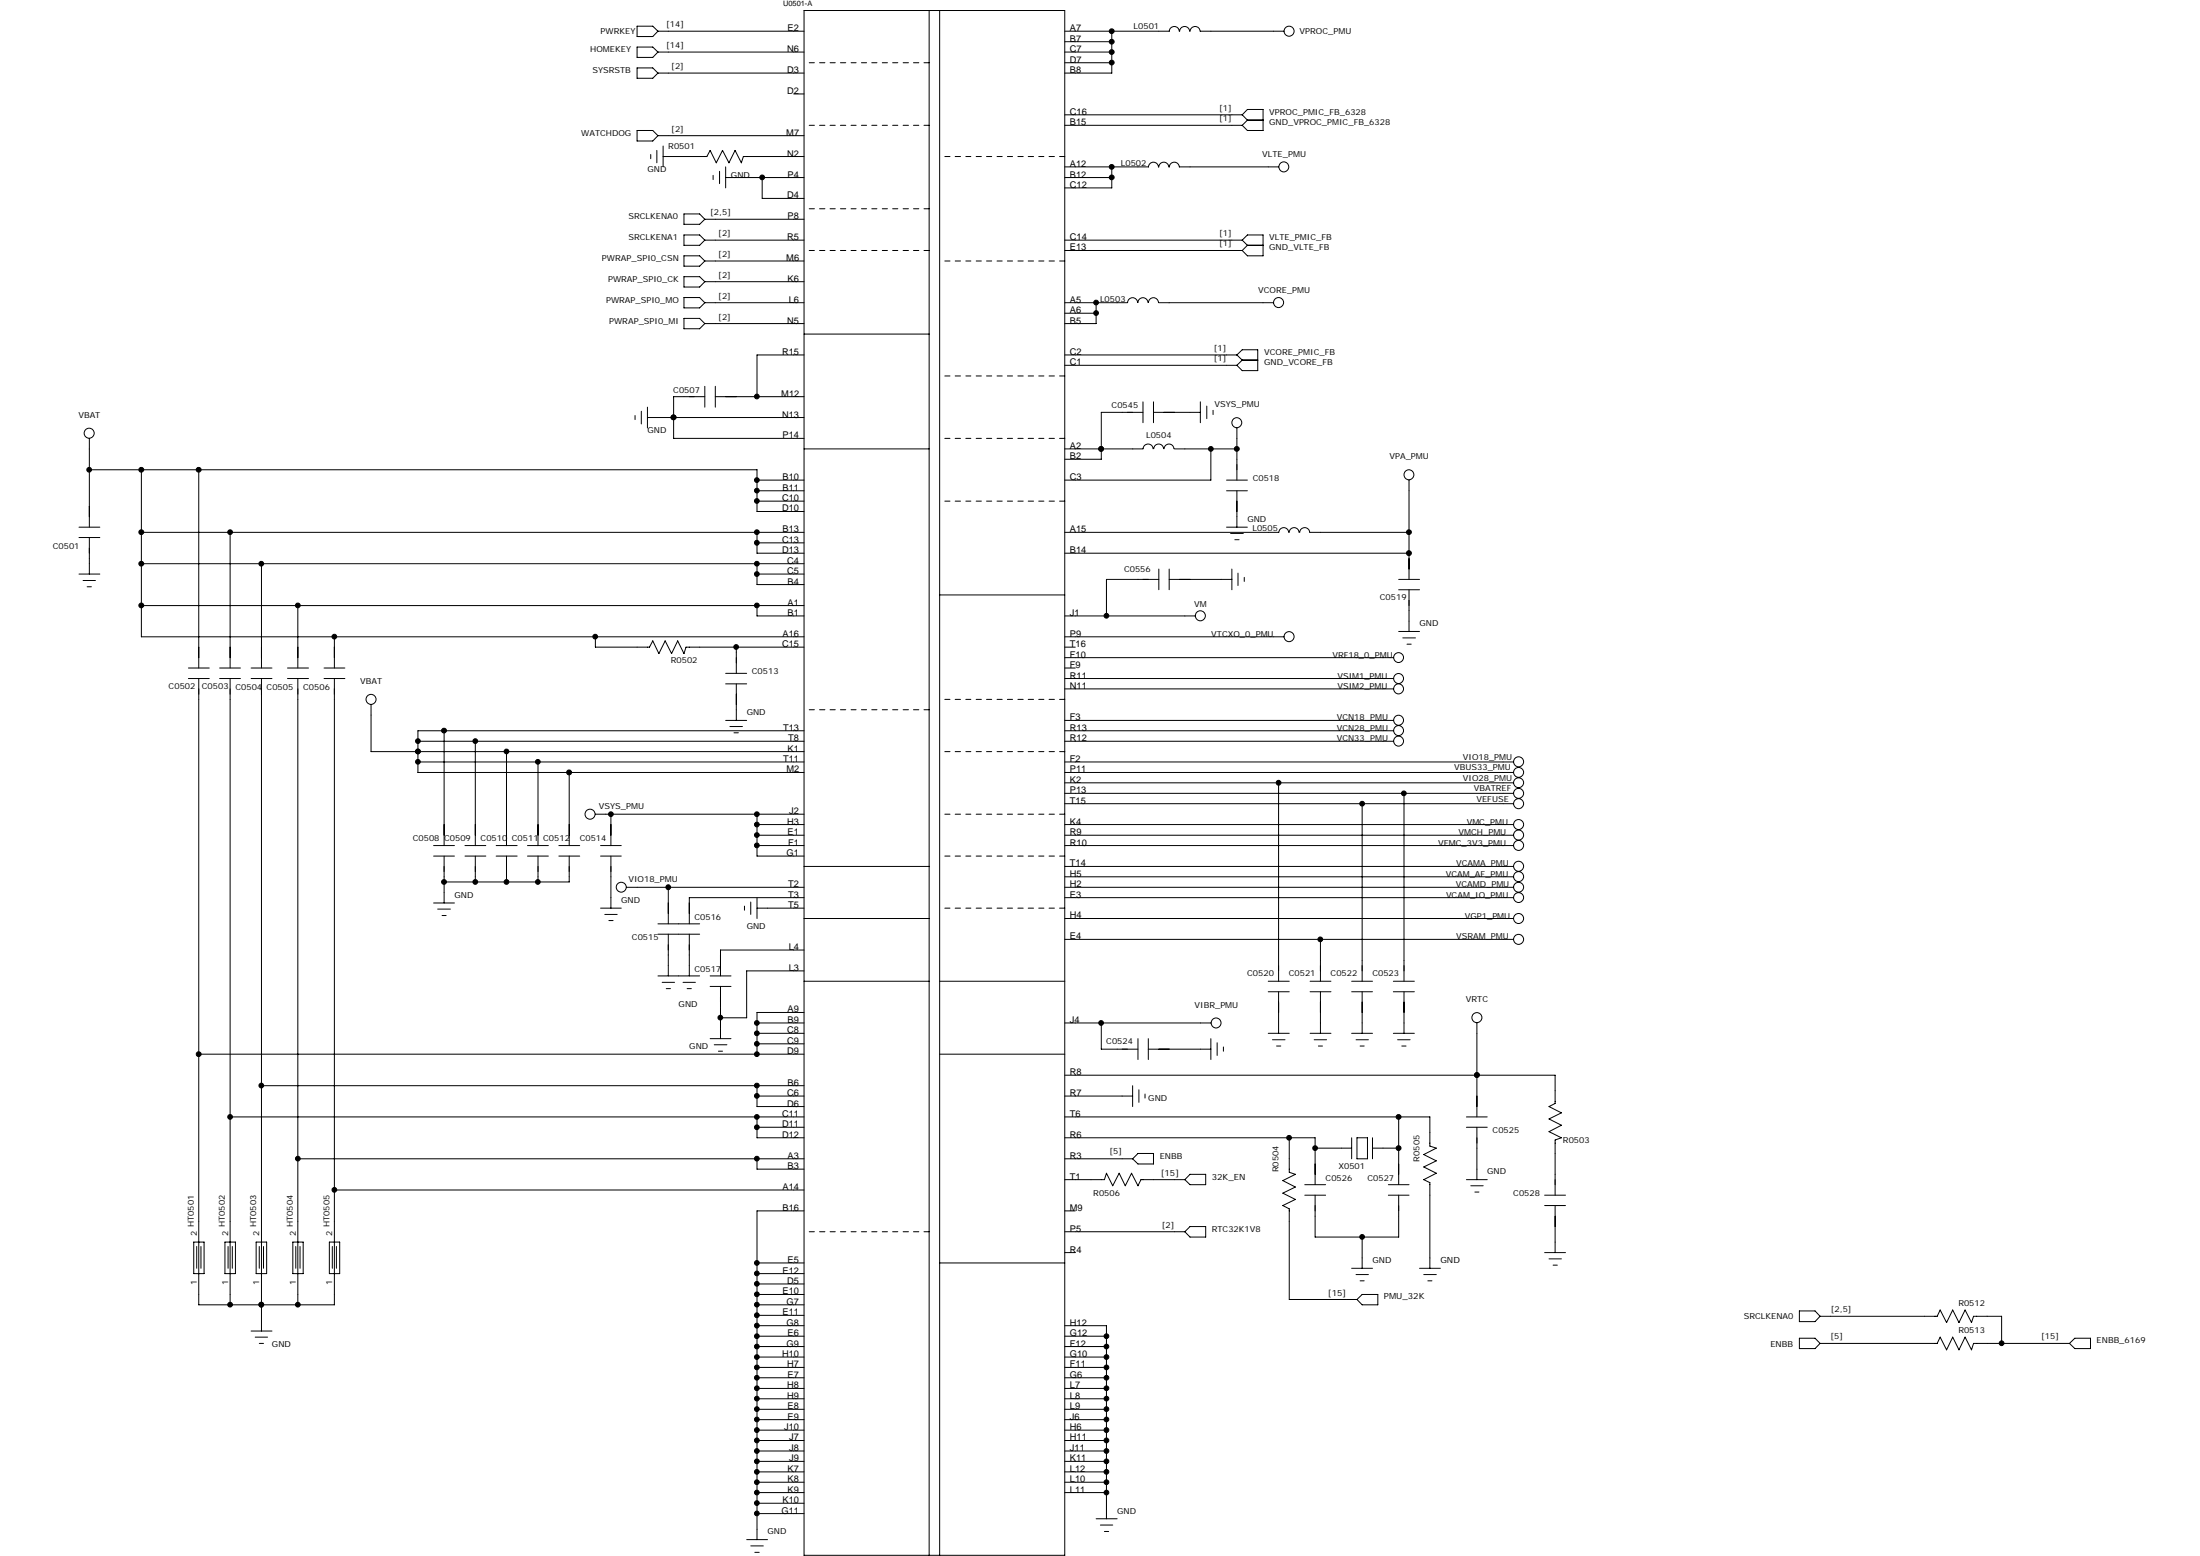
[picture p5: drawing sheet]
<svg xmlns="http://www.w3.org/2000/svg" width="297mm" height="210mm" viewBox="0 0 297 210" stroke-linecap="round" stroke-linejoin="round" font-family="sans-serif">
<g fill="none" stroke="#000" stroke-width=".14">
<path d="M86 17.6h2.1l.7 .7-.7 .7h-2.1zM86 3.5h2.1l.7 .7-.7 .7h-2.1zM86 6.3h2.1l.7 .7-.7 .7h-2.1zM86 9.2h2.1l.7 .7-.7 .7h-2.1zM88.8 4.2h19.8M88.8 9.9h19.8M88.8 18.3h19.8M88.8 7h19.8M89.5 19.7v2.8M107.2 12.7h1.4M108.6 1.4h35.2v208.5h-35.2zM109.3 8.5h.7"/>
<path d="M109.3 16.9h.7M110.7 8.5h.7M110.7 16.9h.7M112.1 8.5h.7M112.1 16.9h.7M113.5 8.5h.7M113.5 16.9h.7M114.9 8.5h.7M114.9 16.9h.7M116.3 8.5h.7M116.3 16.9h.7M117.7 8.5h.7"/>
<path d="M117.7 16.9h.7M119.1 8.5h.7M119.1 16.9h.7M120.5 8.5h.7M120.5 16.9h.7M121.9 8.5h.8M121.9 16.9h.8M123.3 8.5h.8M123.3 16.9h.8M124.8 8.5h.7M124.8 16.9h.7M125.5 1.4v208.5"/>
<path d="M126.9 1.4v208.5M143.8 4.2h14.1a.67 .67 0 0 1 .6-.6 .67 .67 0 0 1 .7 .6M143.8 8.5h6.3M143.8 16.9h23.9M143.8 5.6h6.3M143.8 15.5h23.9M143.8 7h6.3M150.1 4.2v5.7h-6.3M159.3 4.2a.67 .67 0 0 1 .6-.6 .67 .67 0 0 1 .7 .6M160.7 4.2a.67 .67 0 0 1 .7-.6 .67 .67 0 0 1 .6 .6M162.1 4.2h11.3M167.7 15.5l.7 .7"/>
<path d="M167.7 15.5l.7-.7h2.1v2.8h-2.1l-.7-.7M168.4 16.2h2.1M168.4 16.2l-.7 .7M87.9 20.8v.6M88.7 20.3v1.7M89.5 21.1h5.9l.5-.8 .8 1.7 .9-1.7 .8 1.7 .8-1.7 .9 1.7 .3-.9h8.2M92.3 28.9h2.2l.7 .7-.7 .7h-2.2zM92.3 31.7h2.2l.7 .7-.7 .7h-2.2zM92.3 34.5h2.2l.7 .7-.7 .7h-2.2zM92.3 37.3h2.2l.7 .7-.7 .7h-2.2zM95.2 35.2h13.4M95.2 38h13.4"/>
<path d="M95.2 29.6h13.4M95.2 32.4h13.4M96.3 23.7v.5M97.2 23.1v1.7M98 24h10.6M98 22.5v2.9M102.9 24v2.8h5.7M109.3 28.2h.7M109.3 33.8h.7M110.7 28.2h.7M110.7 33.8h.7M112.1 28.2h.7"/>
<path d="M112.1 33.8h.7M113.5 28.2h.7M113.5 33.8h.7M114.9 28.2h.7M114.9 33.8h.7M116.3 28.2h.7M116.3 33.8h.7M117.7 28.2h.7M117.7 33.8h.7M119.1 28.2h.7M119.1 33.8h.7M120.5 28.2h.7"/>
<path d="M120.5 33.8h.7M121.9 28.2h.8M121.9 33.8h.8M123.3 28.2h.8M123.3 33.8h.8M124.8 28.2h.7M124.8 33.8h.7M127.6 21.1h.7M127.6 35.2h.7M129 21.1h.7M129 35.2h.7M130.4 21.1h.7"/>
<path d="M130.4 35.2h.7M131.8 21.1h.7M131.8 35.2h.7M133.2 21.1h.7M133.2 35.2h.7M134.6 21.1h.7M134.6 35.2h.7M136 21.1h.7M136 35.2h.7M137.4 21.1h.8M137.4 35.2h.8M138.8 21.1h.7"/>
<path d="M138.8 35.2h.7M140.2 21.1h.7M140.2 35.2h.7M141.6 21.1h.8M141.6 35.2h.8M143.1 21.1h.7M143.1 35.2h.7M143.8 22.5h11.2M143.8 33.8h23.9M143.8 24h6.3M143.8 32.4h23.9M150.1 22.5v1.5"/>
<path d="M150.1 24v1.4h-6.3M155.1 22.5a.68 .68 0 0 1 .6-.6 .68 .68 0 0 1 .7 .6M156.5 22.5a.68 .68 0 0 1 .6-.6 .68 .68 0 0 1 .7 .6M157.9 22.5a.68 .68 0 0 1 .7-.6 .68 .68 0 0 1 .6 .6M159.3 22.5h13.3M167.7 32.4l.7-.7h2.1v2.8h-2.1l-.7-.7M167.7 32.4l.7 .7M168.4 33.1h2.1M168.4 33.1l-.7 .7M12.1 59.2v11.9M85.7 56.1v.5M86.6 55.5v1.7"/>
<path d="M87.4 56.3h21.2M87.4 54.9v2.9M92.3 40.2h2.2l.7 .7-.7 .7h-2.2zM92.3 43h2.2l.7 .7-.7 .7h-2.2zM95.2 53.5h-4.3v5.7h17.7M95.2 52.1v2.8M95.2 40.9h13.4M95.2 43.7h13.4M96.6 53.5h12M96.6 52.1v2.8M108.6 45.1h16.9M108.6 47.9h-6.4v5.6"/>
<path d="M127.6 50.7h.7M127.6 59.2h.7M129 50.7h.7M129 59.2h.7M130.4 50.7h.7M130.4 59.2h.7M131.8 50.7h.7M131.8 59.2h.7M133.2 50.7h.7M133.2 59.2h.7M134.6 50.7h.7M134.6 59.2h.7"/>
<path d="M136 50.7h.7M136 59.2h.7M137.4 50.7h.8M137.4 59.2h.8M138.8 50.7h.7M138.8 59.2h.7M140.2 50.7h.7M140.2 59.2h.7M141.6 50.7h.8M141.6 59.2h.8M143.1 50.7h.7M143.1 59.2h.7"/>
<path d="M143.8 47.9h23.2M143.8 42.3h4.2M143.8 49.3h23.2M148 40.9v2.8h-4.2M153.6 40.8a.68 .68 0 0 0-.7-.6 .68 .68 0 0 0-.7 .6l-8.4 .1M153.6 40.8a.68 .68 0 0 1 .7-.6 .68 .68 0 0 1 .7 .6M154.3 55.6h-5.6v6.4h-4.9M154.3 54.2v2.8M155.1 40.8a.68 .68 0 0 1 .6-.6 .68 .68 0 0 1 .7 .6M155.7 55.6h6.4M155.7 54.2v2.8M156.5 40.9h15.5"/>
<path d="M162.1 54.2v2.8M162.9 54.8v1.7M163.8 55.4v.5M167 57.8v7M167 47.9l.7 .7M167 47.9l.7-.7h2.1v2.8h-2.1l-.7-.7M167.7 48.6h2.1M167.7 48.6l-.7 .7M10.7 72.5h2.8M10.7 71.1h2.8M10.7 77.5h2.8M11.2 78.3h1.7"/>
<path d="M11.8 79.2h.5M12.1 72.5v5M12.1 63.4h90.1v1.4M19.1 63.4v22.5h61.3M19.1 71.8h89.5M19.1 76.1h89.5M26.8 63.4v26.7M31.1 71.8v18.3M35.3 76.1v14M102.2 64.8v1.4h6.4M102.2 71.8v1.5M102.2 64.8h6.4"/>
<path d="M102.2 67.6h6.4M102.2 77.5h6.4M102.2 73.3v1.4h6.4M102.2 76.1v2.8h6.4M102.2 73.3h6.4M102.2 66.2v2.8h6.4M108.6 60.6h16.9M127.6 67.6h.7M129 67.6h.7M130.4 67.6h.7M131.8 67.6h.7M133.2 67.6h.7"/>
<path d="M134.6 67.6h.7M136 67.6h.7M137.4 67.6h.8M138.8 67.6h.7M140.2 67.6h.7M141.6 67.6h.8M143.1 67.6h.7M143.8 71.8h28.8M143.8 60.6h10.5M143.8 74.7h46.4M148.7 60.6h.1M154.3 60.6a.67 .67 0 0 1 .7-.7 .67 .67 0 0 1 .7 .7"/>
<path d="M155.8 60.6a.66 .66 0 0 1 .6-.7 .66 .66 0 0 1 .7 .7M156.5 78.2h-7.1v4.9M156.5 76.8v2.8M157.2 60.6a.66 .66 0 0 1 .6-.7 .66 .66 0 0 1 .7 .7M157.9 78.2h8.4M157.9 76.8v2.8M158.6 60.6h8.4M163.5 60.6v4.2h-19.7M165.6 71.1h2.8M165.6 64.8h2.8M165.6 66.2h2.8M166.2 72h1.7"/>
<path d="M166.3 76.8v2.8M166.7 72.8h.6M167 66.2v4.9M167.1 77.3v1.7M168 77.9v.6M172.7 71.8a.66 .66 0 0 1 .6-.6 .66 .66 0 0 1 .7 .6M174.1 71.8a.66 .66 0 0 1 .6-.6 .66 .66 0 0 1 .7 .6M175.5 71.8a.67 .67 0 0 1 .7-.6 .67 .67 0 0 1 .6 .6M176.9 71.8h13.3M188.8 79.6h2.9M188.8 78.2h2.9M190.2 64.8v13.4"/>
<path d="M190.2 79.6v5.6M19.1 81.7h89.5M25.4 91.6h2.9M25.4 90.1h2.9M26.8 91.6v84.5h8.5M29.7 91.6h2.8M29.7 90.1h2.8M31.1 91.6v84.5M33.9 91.6h2.8M33.9 90.1h2.8M35.3 91.6v88M38.8 91.6h2.9"/>
<path d="M38.8 90.1h2.9M40.2 81.7v8.4M40.2 91.6v84.5M43.7 91.6h2.9M43.7 90.1h2.9M45.1 91.6v84.5h-9.8M45.1 85.9v4.2M50.1 95.1v6.3h58.5M60 98.6v15.5M80.4 85.9v1.4h7.3l.4-.8 .9 1.7 .8-1.7 .9 1.7 .8-1.7 .8 1.7 .3-.9h16M80.4 85.9h28.2M98 90.9h2.8"/>
<path d="M98 92.3h2.8M98 97.2h2.8M98.5 98h1.7M99.1 98.9h.6M99.4 87.3v3.6M99.4 92.3v4.9M102.2 81.7v1.4h6.4M108.6 98.6h-52.2v5.6h20.5M109.3 95.8h.7M110.7 95.8h.7M112.1 95.8h.7M113.5 95.8h.7"/>
<path d="M114.9 95.8h.7M116.3 95.8h.7M117.7 95.8h.7M119.1 95.8h.7M120.5 95.8h.7M121.9 95.8h.8M123.3 95.8h.8M124.8 95.8h.7M126.9 80.3h16.9M127.6 94.4h.7M129 94.4h.7M130.4 94.4h.7"/>
<path d="M131.8 94.4h.7M133.2 94.4h.7M134.6 94.4h.7M136 94.4h.7M137.4 94.4h.8M138.8 94.4h.7M140.2 94.4h.7M141.6 94.4h.8M143.1 94.4h.7M143.8 91.6h44.3M143.8 90.1h1.4M143.8 87.3h1.4"/>
<path d="M143.8 85.9h29.6M143.8 93h44.3M143.8 83.1h17.6M143.8 98.6h44.3M143.8 97.2h44.3M143.8 88.8h44.3M188.8 85.2h2.9M189.4 86.1h1.7M190 86.9h.5M56.4 101.4h.1M56.4 100h52.2M56.4 102.8h52.2"/>
<path d="M58.5 115.5h2.9M58.5 114.1h2.9M60 115.5v6.4M60 119h8.4M62.8 115.5h2.8M62.8 114.1h2.8M64.2 100v14.1M64.2 115.5v3.5M67 115.5h2.8M67 114.1h2.8M68.4 101.4v12.7M68.4 115.5v3.5"/>
<path d="M71.2 115.5h2.8M71.2 114.1h2.8M72.6 102.8v11.3M72.6 115.5v3.5M75.5 115.5h2.8M75.5 114.1h2.8M76.9 115.5v3.5h-8.5M80.4 109.9h28.2M81.1 115.5h2.8M81.1 114.1h2.8M82.5 109.9v4.2M82.5 115.5v7.1"/>
<path d="M84.6 119.7h24M90.2 119.7v5M102.2 112.7v2.8h6.4M102.2 114.1h6.4M102.2 111.3h6.4M102.2 112.7h6.4M102.2 109.9v2.8M108.6 104.2h-31.7v9.9M108.6 116.9h16.9M127.6 115.5h.7M127.6 101.4h.7M127.6 109.9h.7"/>
<path d="M129 115.5h.7M129 101.4h.7M129 109.9h.7M130.4 115.5h.7M130.4 101.4h.7M130.4 109.9h.7M131.8 115.5h.7M131.8 101.4h.7M131.8 109.9h.7M133.2 115.5h.7M133.2 101.4h.7M133.2 109.9h.7"/>
<path d="M134.6 115.5h.7M134.6 101.4h.7M134.6 109.9h.7M136 115.5h.7M136 101.4h.7M136 109.9h.7M137.4 115.5h.8M137.4 101.4h.8M137.4 109.9h.8M138.8 115.5h.7M138.8 101.4h.7M138.8 109.9h.7"/>
<path d="M140.2 115.5h.7M140.2 101.4h.7M140.2 109.9h.7M141.6 115.5h.8M141.6 101.4h.8M141.6 109.9h.8M143.1 115.5h.7M143.1 101.4h.7M143.1 109.9h.7M143.8 114.1h60.5M143.8 116.9h60.5M143.8 119.7h60.5"/>
<path d="M143.8 105.6h60.5M143.8 111.3h60.5M143.8 112.7h60.5M143.8 118.3h60.5M143.8 108.5h40.1M143.8 100h44.3M143.8 102.8h60.5M143.8 104.2h60.5M143.8 107.1h45.8M172.6 105.6v26.8M204.3 108.5h-20.4v23.9M204.3 107.1h-14.7v25.3"/>
<path d="M58.5 121.9h2.9M59.1 122.7h1.7M59.7 123.5h.5M81.1 122.6h2.8M81.7 123.4h1.6M82.2 124.2h.6M88.8 126.1h5.7M88.8 124.7h5.7M88.8 131.7h5.7M89.4 132.6h1.7M90 133.4h.5M90.2 126.1v5.6"/>
<path d="M92.2 132.6h1.7M92.8 133.4h.5M93.1 126.1v5.6M95.9 133.1h2.8M95.9 131.7h2.8M97.3 133.1v7.1M100.5 122.3v.5M101.4 121.7v1.7M102.2 138v1.4h6.4M102.2 122.6h6.4M102.2 138h6.4M102.2 121.1v2.9"/>
<path d="M102.2 139.4v2.9M108.6 121.1h-15.5v3.6M108.6 128.2h-11.3v3.5M108.6 132.4h16.9M108.6 124h16.9M108.6 131h-7.8v6.4h-3.5M108.6 136.6h-6.4v1.4M126.9 132.4h16.9M127.6 122.6h.7M129 122.6h.7M130.4 122.6h.7M131.8 122.6h.7"/>
<path d="M133.2 122.6h.7M134.6 122.6h.7M136 122.6h.7M137.4 122.6h.8M138.8 122.6h.7M140.2 122.6h.7M141.6 122.6h.8M143.1 122.6h.7M143.8 124h60.5M143.8 121.1h60.5M143.8 126.8h60.5M143.8 138h19.7"/>
<path d="M148.7 138v3.6h4.9M171.2 132.4h2.9M171.2 133.8h2.9M171.2 139.4h2.9M172.6 133.8v5.6M176.9 132.4h2.8M176.9 133.8h2.8M176.9 139.4h2.8M178.3 126.8v5.6M178.3 133.8v5.6M182.5 132.4h2.8M182.5 133.8h2.8"/>
<path d="M182.5 139.4h2.8M183.9 133.8v5.6M188.1 132.4h2.9M188.1 133.8h2.9M188.1 139.4h2.9M189.6 133.8v5.6M199.4 138v12.7M26.8 142.3h81.8M31.1 150.7h77.5M35.3 146.5h73.3M40.2 156.4h68.4M95.9 140.2h2.8"/>
<path d="M96.4 141h1.7M97 141.9h.6M102.2 156.4v1.4h6.4M102.2 150.7v2.8h6.4M102.2 152.1h6.4M102.2 147.9h6.4M102.2 140.9h6.4M102.2 146.5v2.8h6.4M126.9 142.3h16.9M143.8 145.1h66.2v3.8l-.9 .4 1.7 .9-1.7 .8 1.7 .8-1.7 .9 1.7 .8-.8 .3v7.5M143.8 153.5h33.8v6.4M143.8 156.4h9.1"/>
<path d="M143.8 150.7h49.3v4l.8 .2-1.7 .9 1.7 .9-1.7 .8 1.7 .8-1.7 .9 .9 .4v11.6M143.8 159.2h5.3l.3-.9 .8 1.7 .9-1.7 .8 1.7 .9-1.7 .8 1.7 .4-.8h6M143.8 147.9h9.1M152.9 156.4l.7-.7h2.1v1.4h-2.1zM152.9 146.5v2.8M153.6 140.2v2.8M153.8 147.1v1.7M154.6 147.6v.6M155 141.6h8.5M155 140.2v2.8M160.7 158.5h2.1v1.4h-2.1l-.7-.7zM163.5 140.2v2.8"/>
<path d="M164.3 140.7v1.7M165.2 141.3v.6M171.8 140.3h1.7M172.4 141.2h.5M174.1 153.5v4.7l.8 .3-1.7 .8 1.7 .9-1.7 .8 1.7 .9-1.7 .8 .9 .4v12.3h9.1M176.2 159.9h2.8M177.4 140.3h1.7M177.6 154.9h4.9M178 141.2h.6M182.5 153.5v2.9M183.1 140.3h1.7M183.2 153.5h1.4v2.9h-1.4z"/>
<path d="M183.6 141.2h.6M185.3 153.5v2.9M185.3 154.9h3.5M187.4 159.9h2.8M188.7 140.3h1.7M188.8 150.7v9.2M189.3 141.2h.5M198 152.1h2.8M198 150.7h2.8M198 159.2h2.8M199.4 152.1v7.1M26.2 167.6h1.4v4.3h-1.4z"/>
<path d="M26.6 168.2v3M27.1 168.2v3M30.4 167.6h1.4v4.3h-1.4zM30.8 168.2v3M31.4 168.2v3M33.9 179.6h2.8M34.6 167.6h1.4v4.3h-1.4zM35 168.2v3M35.3 176.1h.1M35.6 168.2v3M39.5 167.6h1.4v4.3h-1.4zM39.9 168.2v3"/>
<path d="M40.5 168.2v3M44.5 167.6h1.4v4.3h-1.4zM44.9 168.2v3M45.1 160.6h63.5M45.4 168.2v3M102.2 170.4h6.4M102.2 176.1h6.4M102.2 178.9h6.4M102.2 174.7h6.4M102.2 177.5h6.4M102.2 174.7v33.1M108.6 173.3h-6.4v1.4"/>
<path d="M108.6 171.9h-6.4v1.4M108.6 163.4h-6.4v8.5M109.3 166.2h.7M110.7 166.2h.7M112.1 166.2h.7M113.5 166.2h.7M114.9 166.2h.7M116.3 166.2h.7M117.7 166.2h.7M119.1 166.2h.7M120.5 166.2h.7M121.9 166.2h.8"/>
<path d="M123.3 166.2h.8M124.8 166.2h.7M126.9 170.4h16.9M143.8 166.2h16.2M143.8 163.4h1.4M143.8 169h1.4M143.8 178.9h5.6v5.6M160.7 165.5h2.1v1.4h-2.1l-.7-.7zM176.2 161.3h2.8M177.6 161.3v5.6h11.2v-5.6M182.5 171.2h2.8M183.1 172h1.7"/>
<path d="M183.2 175.4l.7-.7h2.1v1.4h-2.1zM183.6 172.8h.6M183.9 166.9v4.3M187.4 161.3h2.8M191.7 171.2h2.8M192.2 172h1.7M192.8 172.8h.5M198.6 160h1.7M199.1 160.9h.6M208.6 161.3h2.8M208.6 162.7h2.8M208.6 169h2.8"/>
<path d="M209.1 169.9h1.7M209.7 170.7h.6M210 162.7v6.3M242.9 176.9h2.2l.6 .7-.6 .8h-2.2zM245.7 177.6h15.9l.4-.8 .8 1.7 .8-1.7 .9 1.7 .8-1.7 .9 1.7 .3-.9h3.8v3.7M34.5 180.4h1.6M35 181.3h.6M102.2 183.1h6.4M102.2 181.7h6.4M102.2 184.5h6.4M102.2 187.4h6.4M102.2 188.8h6.4"/>
<path d="M102.2 193h6.4M102.2 194.4h6.4M102.2 195.8h6.4M102.2 197.2h6.4M102.2 198.6h6.4M102.2 180.3h6.4M102.2 185.9h6.4M102.2 190.2h6.4M102.2 191.6h6.4M143.8 198.6h5.6v1.4M143.8 184.5h5.6v1.4M143.8 183.1h5.6"/>
<path d="M143.8 181.7h5.6M143.8 187.4h5.6M143.8 188.8h5.6M143.8 193h5.6M143.8 194.4h5.6M143.8 195.8h5.6M143.8 197.2h5.6M143.8 180.3h5.6M143.8 185.9h5.6M143.8 190.2h5.6M143.8 191.6h5.6M149.4 185.9v12.7"/>
<path d="M242.9 180.6h2.2l.6 .7-.6 .7h-2.2zM245.7 181.3h15.9l.4-.9 .8 1.8 .8-1.8 .9 1.8 .8-1.8 .9 1.8 .3-.9h12.9M279.4 181.3l.7-.7h2.2v1.4h-2.2zM100.8 207.8h2.8M101.4 208.6h1.7M101.9 209.5h.6M102.2 202.9h6.4M102.2 200h6.4M102.2 201.4h6.4M102.2 204.3h6.4M143.8 200h5.6M143.8 201.4h5.6"/>
<path d="M148 205h2.8M148.6 205.8h1.6M149.1 206.7h.6M149.4 200v5"/>
<circle cx="174.1" cy="4.2" r=".68"/>
<circle cx="173.3" cy="22.5" r=".67"/>
<circle cx="12" cy="58.5" r=".68"/>
<circle cx="167" cy="57" r=".67"/>
<circle cx="172.6" cy="40.8" r=".68"/>
<circle cx="190.2" cy="64.1" r=".67"/>
<circle cx="50.1" cy="94.4" r=".68"/>
<circle cx="162.1" cy="83.1" r=".68"/>
<circle cx="174.1" cy="85.9" r=".68"/>
<circle cx="188.8" cy="98.6" r=".67"/>
<circle cx="188.8" cy="97.2" r=".67"/>
<circle cx="188.8" cy="93" r=".67"/>
<circle cx="188.8" cy="91.6" r=".67"/>
<circle cx="188.8" cy="88.7" r=".67"/>
<circle cx="79.7" cy="109.9" r=".68"/>
<circle cx="83.9" cy="119.7" r=".67"/>
<circle cx="188.8" cy="100" r=".67"/>
<circle cx="205" cy="111.3" r=".68"/>
<circle cx="205" cy="108.5" r=".68"/>
<circle cx="205" cy="107.1" r=".68"/>
<circle cx="205" cy="116.9" r=".68"/>
<circle cx="205" cy="102.8" r=".68"/>
<circle cx="205" cy="112.7" r=".68"/>
<circle cx="205" cy="114.1" r=".68"/>
<circle cx="205" cy="118.3" r=".68"/>
<circle cx="205" cy="104.2" r=".67"/>
<circle cx="205" cy="119.7" r=".67"/>
<circle cx="205" cy="105.6" r=".67"/>
<circle cx="164.2" cy="138" r=".67"/>
<circle cx="199.4" cy="137.3" r=".68"/>
<circle cx="205" cy="123.9" r=".68"/>
<circle cx="205" cy="126.8" r=".68"/>
<circle cx="205" cy="121.1" r=".67"/>
</g>
<g fill="#000" stroke="#000" stroke-width=".14">
<circle cx="150.1" cy="5.6" r=".33"/>
<circle cx="150.1" cy="4.2" r=".33"/>
<circle cx="150.1" cy="7" r=".33"/>
<circle cx="150.1" cy="8.4" r=".33"/>
<circle cx="102.9" cy="23.9" r=".32"/>
<circle cx="150.1" cy="23.9" r=".33"/>
<circle cx="150.1" cy="22.5" r=".33"/>
<circle cx="90.9" cy="56.3" r=".33"/>
<circle cx="102.2" cy="53.5" r=".32"/>
<circle cx="148" cy="40.8" r=".32"/>
<circle cx="148" cy="42.2" r=".32"/>
<circle cx="12" cy="63.4" r=".32"/>
<circle cx="19.1" cy="71.8" r=".33"/>
<circle cx="19.1" cy="63.4" r=".33"/>
<circle cx="19.1" cy="76.1" r=".33"/>
<circle cx="26.8" cy="63.4" r=".33"/>
<circle cx="31.1" cy="71.8" r=".32"/>
<circle cx="35.3" cy="76.1" r=".32"/>
<circle cx="102.2" cy="73.2" r=".32"/>
<circle cx="102.2" cy="66.2" r=".32"/>
<circle cx="102.2" cy="71.8" r=".32"/>
<circle cx="102.2" cy="77.5" r=".32"/>
<circle cx="102.2" cy="64.8" r=".32"/>
<circle cx="102.2" cy="76.1" r=".32"/>
<circle cx="102.2" cy="67.6" r=".32"/>
<circle cx="148.7" cy="60.6" r=".32"/>
<circle cx="163.5" cy="60.6" r=".32"/>
<circle cx="167" cy="60.6" r=".33"/>
<circle cx="190.2" cy="74.6" r=".33"/>
<circle cx="190.2" cy="71.8" r=".33"/>
<circle cx="19.1" cy="81.7" r=".33"/>
<circle cx="40.2" cy="81.7" r=".32"/>
<circle cx="45.1" cy="85.9" r=".32"/>
<circle cx="60" cy="98.6" r=".33"/>
<circle cx="80.4" cy="85.9" r=".32"/>
<circle cx="99.4" cy="87.3" r=".32"/>
<circle cx="102.2" cy="81.7" r=".32"/>
<circle cx="149.4" cy="83.1" r=".32"/>
<circle cx="56.4" cy="102.8" r=".32"/>
<circle cx="56.4" cy="100" r=".32"/>
<circle cx="56.4" cy="101.4" r=".32"/>
<circle cx="60" cy="119" r=".33"/>
<circle cx="64.2" cy="100" r=".32"/>
<circle cx="64.2" cy="119" r=".32"/>
<circle cx="68.4" cy="101.4" r=".32"/>
<circle cx="68.4" cy="119" r=".32"/>
<circle cx="72.6" cy="102.8" r=".32"/>
<circle cx="72.6" cy="119" r=".32"/>
<circle cx="76.8" cy="104.2" r=".33"/>
<circle cx="82.5" cy="109.9" r=".32"/>
<circle cx="90.2" cy="119.7" r=".32"/>
<circle cx="102.2" cy="111.3" r=".32"/>
<circle cx="102.2" cy="114.1" r=".32"/>
<circle cx="102.2" cy="112.7" r=".32"/>
<circle cx="102.2" cy="109.9" r=".32"/>
<circle cx="172.6" cy="105.6" r=".32"/>
<circle cx="183.9" cy="108.5" r=".32"/>
<circle cx="189.5" cy="107.1" r=".32"/>
<circle cx="97.3" cy="137.3" r=".32"/>
<circle cx="102.2" cy="139.4" r=".32"/>
<circle cx="102.2" cy="138" r=".32"/>
<circle cx="148.7" cy="138" r=".32"/>
<circle cx="178.3" cy="126.8" r=".32"/>
<circle cx="26.8" cy="142.3" r=".33"/>
<circle cx="31.1" cy="150.7" r=".32"/>
<circle cx="35.3" cy="146.5" r=".32"/>
<circle cx="40.2" cy="156.4" r=".32"/>
<circle cx="102.2" cy="140.9" r=".32"/>
<circle cx="102.2" cy="142.3" r=".32"/>
<circle cx="102.2" cy="146.5" r=".32"/>
<circle cx="102.2" cy="150.7" r=".32"/>
<circle cx="102.2" cy="152.1" r=".32"/>
<circle cx="102.2" cy="147.9" r=".32"/>
<circle cx="102.2" cy="156.4" r=".32"/>
<circle cx="174" cy="153.5" r=".32"/>
<circle cx="177.6" cy="154.9" r=".32"/>
<circle cx="188.8" cy="150.7" r=".33"/>
<circle cx="188.8" cy="154.9" r=".33"/>
<circle cx="199.4" cy="145.1" r=".32"/>
<circle cx="31.1" cy="176.1" r=".32"/>
<circle cx="35.3" cy="176.1" r=".32"/>
<circle cx="40.2" cy="176.1" r=".32"/>
<circle cx="45.1" cy="160.6" r=".32"/>
<circle cx="102.2" cy="178.9" r=".32"/>
<circle cx="102.2" cy="177.5" r=".32"/>
<circle cx="102.2" cy="176.1" r=".32"/>
<circle cx="102.2" cy="171.8" r=".32"/>
<circle cx="102.2" cy="170.4" r=".32"/>
<circle cx="102.2" cy="174.7" r=".32"/>
<circle cx="102.2" cy="173.2" r=".32"/>
<circle cx="183.9" cy="166.9" r=".32"/>
<circle cx="102.2" cy="193" r=".32"/>
<circle cx="102.2" cy="194.4" r=".32"/>
<circle cx="102.2" cy="195.8" r=".32"/>
<circle cx="102.2" cy="187.3" r=".32"/>
<circle cx="102.2" cy="191.6" r=".32"/>
<circle cx="102.2" cy="183.1" r=".32"/>
<circle cx="102.2" cy="185.9" r=".32"/>
<circle cx="102.2" cy="198.6" r=".32"/>
<circle cx="102.2" cy="181.7" r=".32"/>
<circle cx="102.2" cy="190.2" r=".32"/>
<circle cx="102.2" cy="188.7" r=".32"/>
<circle cx="102.2" cy="197.2" r=".32"/>
<circle cx="102.2" cy="184.5" r=".32"/>
<circle cx="102.2" cy="180.3" r=".32"/>
<circle cx="149.4" cy="193" r=".32"/>
<circle cx="149.4" cy="194.4" r=".32"/>
<circle cx="149.4" cy="195.8" r=".32"/>
<circle cx="149.4" cy="187.3" r=".32"/>
<circle cx="149.4" cy="183.1" r=".32"/>
<circle cx="149.4" cy="191.6" r=".32"/>
<circle cx="149.4" cy="181.7" r=".32"/>
<circle cx="149.4" cy="185.9" r=".32"/>
<circle cx="149.4" cy="190.2" r=".32"/>
<circle cx="149.4" cy="198.6" r=".32"/>
<circle cx="149.4" cy="197.2" r=".32"/>
<circle cx="149.4" cy="188.7" r=".32"/>
<circle cx="149.4" cy="184.5" r=".32"/>
<circle cx="149.4" cy="180.3" r=".32"/>
<circle cx="270.2" cy="181.3" r=".32"/>
<circle cx="102.2" cy="204.2" r=".32"/>
<circle cx="102.2" cy="200" r=".32"/>
<circle cx="102.2" cy="202.8" r=".32"/>
<circle cx="102.2" cy="201.4" r=".32"/>
<circle cx="149.4" cy="200" r=".32"/>
<circle cx="149.4" cy="201.4" r=".32"/>
</g>
<g font-size="1.3">
<text x="106.3" y="4.2">E2</text>
<text x="144.5" y="4.2">A7</text>
<text x="144.5" y="5.6">B7</text>
<text x="106.3" y="9.9">D3</text>
<text x="106.3" y="7">N6</text>
<text x="144.5" y="8.5">D7</text>
<text x="144.5" y="9.9">B8</text>
<text x="144.5" y="7">C7</text>
<text x="106.3" y="12.7">D2</text>
<text x="144.5" y="15.5">C16</text>
<text x="144.5" y="16.9">B15</text>
<text x="106.2" y="18.3">M7</text>
<text x="106.3" y="21.1">N2</text>
<text x="106.3" y="24">P4</text>
<text x="144.5" y="22.5">A12</text>
<text x="144.5" y="24">B12</text>
<text x="106.3" y="26.8">D4</text>
<text x="106.3" y="29.6">P8</text>
<text x="144.5" y="25.4">C12</text>
<text x="106.2" y="35.2">M6</text>
<text x="106.3" y="32.4">R5</text>
<text x="144.5" y="32.4">C14</text>
<text x="144.5" y="33.8">E13</text>
<text x="106.3" y="38">K6</text>
<text x="106.5" y="40.9">L6</text>
<text x="144.5" y="40.9">A5</text>
<text x="105.6" y="47.9">R15</text>
<text x="106.3" y="43.7">N5</text>
<text x="144.5" y="47.9">C2</text>
<text x="144.5" y="42.3">A6</text>
<text x="144.5" y="43.7">B5</text>
<text x="105.5" y="53.5">M12</text>
<text x="144.5" y="49.3">C1</text>
<text x="105.6" y="56.3">N13</text>
<text x="105.7" y="59.2">P14</text>
<text x="105.7" y="64.8">B10</text>
<text x="144.5" y="62">B2</text>
<text x="144.5" y="64.8">C3</text>
<text x="144.5" y="60.6">A2</text>
<text x="105.6" y="67.6">C10</text>
<text x="105.6" y="69">D10</text>
<text x="105.7" y="66.2">B11</text>
<text x="105.7" y="71.8">B13</text>
<text x="144.5" y="71.8">A15</text>
<text x="105.6" y="74.7">D13</text>
<text x="105.6" y="73.3">C13</text>
<text x="106.3" y="77.5">C5</text>
<text x="106.3" y="76.1">C4</text>
<text x="144.5" y="74.7">B14</text>
<text x="106.3" y="83.1">B1</text>
<text x="106.3" y="78.9">B4</text>
<text x="106.3" y="81.7">A1</text>
<text x="144.5" y="83.1">J1</text>
<text x="105.6" y="87.3">C15</text>
<text x="105.7" y="85.9">A16</text>
<text x="144.5" y="88.8">F10</text>
<text x="144.5" y="85.9">P9</text>
<text x="144.5" y="87.3">T16</text>
<text x="144.5" y="90.1">F9</text>
<text x="144.5" y="91.6">R11</text>
<text x="144.5" y="93">N11</text>
<text x="105.7" y="98.6">T13</text>
<text x="106.3" y="101.4">K1</text>
<text x="106.4" y="100">T8</text>
<text x="144.5" y="97.2">F3</text>
<text x="144.5" y="98.6">R13</text>
<text x="144.5" y="100">R12</text>
<text x="105.7" y="102.8">T11</text>
<text x="106.2" y="104.2">M2</text>
<text x="144.5" y="104.2">P11</text>
<text x="144.5" y="107.1">P13</text>
<text x="144.5" y="105.6">K2</text>
<text x="144.5" y="102.8">F2</text>
<text x="106.3" y="111.3">H3</text>
<text x="106.3" y="112.7">E1</text>
<text x="106.6" y="109.9">J2</text>
<text x="144.5" y="111.3">K4</text>
<text x="144.5" y="112.7">R9</text>
<text x="144.5" y="108.5">T15</text>
<text x="106.2" y="115.5">G1</text>
<text x="106.4" y="119.7">T2</text>
<text x="106.4" y="114.1">F1</text>
<text x="144.5" y="116.9">T14</text>
<text x="144.5" y="114.1">R10</text>
<text x="144.5" y="119.7">H2</text>
<text x="144.5" y="118.3">H5</text>
<text x="106.4" y="121.1">T3</text>
<text x="106.4" y="122.6">T5</text>
<text x="144.5" y="124">H4</text>
<text x="144.5" y="121.1">E3</text>
<text x="106.5" y="131">L3</text>
<text x="106.5" y="128.2">L4</text>
<text x="144.5" y="126.8">E4</text>
<text x="106.3" y="136.6">A9</text>
<text x="106.3" y="139.4">C8</text>
<text x="106.3" y="140.9">C9</text>
<text x="106.3" y="142.3">D9</text>
<text x="106.3" y="138">B9</text>
<text x="144.5" y="138">J4</text>
<text x="106.3" y="147.9">C6</text>
<text x="106.3" y="149.3">D6</text>
<text x="106.3" y="146.5">B6</text>
<text x="144.5" y="145.1">R8</text>
<text x="144.5" y="147.9">R7</text>
<text x="105.6" y="152.1">D11</text>
<text x="105.6" y="153.5">D12</text>
<text x="105.6" y="150.7">C11</text>
<text x="144.5" y="150.7">T6</text>
<text x="144.5" y="153.5">R6</text>
<text x="105.7" y="160.6">A14</text>
<text x="106.3" y="157.8">B3</text>
<text x="106.3" y="156.4">A3</text>
<text x="144.5" y="159.2">T1</text>
<text x="144.5" y="156.4">R3</text>
<text x="105.7" y="163.4">B16</text>
<text x="144.5" y="163.4">M9</text>
<text x="144.5" y="166.2">P5</text>
<text x="105.7" y="171.9">E12</text>
<text x="106.3" y="173.3">D5</text>
<text x="106.3" y="170.4">E5</text>
<text x="144.5" y="169">R4</text>
<text x="105.7" y="174.7">E10</text>
<text x="105.7" y="177.5">E11</text>
<text x="106.2" y="176.1">G7</text>
<text x="106.2" y="178.9">G8</text>
<text x="144.5" y="178.9">H12</text>
<text x="105.6" y="183.1">H10</text>
<text x="106.2" y="181.7">G9</text>
<text x="106.3" y="184.5">H7</text>
<text x="106.3" y="180.3">E6</text>
<text x="106.3" y="185.9">E7</text>
<text x="144.5" y="183.1">G10</text>
<text x="144.5" y="184.5">F11</text>
<text x="144.5" y="185.9">G6</text>
<text x="144.5" y="181.7">F12</text>
<text x="144.5" y="180.3">G12</text>
<text x="106.3" y="187.4">H8</text>
<text x="106.3" y="188.8">H9</text>
<text x="106.3" y="190.2">E8</text>
<text x="106.3" y="191.6">E9</text>
<text x="144.5" y="191.6">J6</text>
<text x="144.5" y="187.4">L7</text>
<text x="144.5" y="188.8">L8</text>
<text x="144.5" y="190.2">L9</text>
<text x="105.9" y="193">J10</text>
<text x="106.6" y="194.4">J7</text>
<text x="106.6" y="195.8">J8</text>
<text x="106.6" y="197.2">J9</text>
<text x="144.5" y="194.4">H11</text>
<text x="144.5" y="193">H6</text>
<text x="144.5" y="195.8">J11</text>
<text x="144.5" y="197.2">K11</text>
<text x="105.7" y="202.9">K10</text>
<text x="106.3" y="198.6">K7</text>
<text x="106.3" y="200">K8</text>
<text x="106.3" y="201.4">K9</text>
<text x="144.5" y="200">L10</text>
<text x="144.5" y="201.4">L11</text>
<text x="144.5" y="198.6">L12</text>
<text x="105.5" y="204.3">G11</text>
</g>
<g font-size="1.1">
<text x="81.1" y="4.6">PWRKEY</text>
<text x="89.9" y="3.7">[14]</text>
<text x="153.1" y="4">L0501</text>
<text x="175.5" y="4.6">VPROC_PMU</text>
<text x="79.7" y="7">HOMEKEY</text>
<text x="80" y="9.9">SYSRSTB</text>
<text x="89.9" y="6.5">[14]</text>
<text x="90.6" y="9.3">[2]</text>
<text x="90.6" y="17.8">[2]</text>
<text x="164.6" y="14.9">[1]</text>
<text x="164.6" y="16.3">[1]</text>
<text x="171.4" y="15.5">VPROC_PMIC_FB_6328</text>
<text x="171.4" y="16.9">GND_VPROC_PMIC_FB_6328</text>
<text x="78.5" y="18.3">WATCHDOG</text>
<text x="87.4" y="23.2">GND</text>
<text x="90.2" y="20.1">R0501</text>
<text x="98.7" y="24">GND</text>
<text x="151.3" y="22.4">L0502</text>
<text x="170.4" y="21.1">VLTE_PMU</text>
<text x="84.9" y="29.6">SRCLKENA0</text>
<text x="95.9" y="29">[2,5]</text>
<text x="81.3" y="35.2">PWRAP_SPI0_CSN</text>
<text x="84.9" y="32.4">SRCLKENA1</text>
<text x="97" y="31.8">[2]</text>
<text x="97" y="34.6">[2]</text>
<text x="164.6" y="31.8">[1]</text>
<text x="164.6" y="33.3">[1]</text>
<text x="171.4" y="32.4">VLTE_PMIC_FB</text>
<text x="171.4" y="33.8">GND_VLTE_FB</text>
<text x="81.8" y="40.9">PWRAP_SPI0_MO</text>
<text x="82.1" y="38">PWRAP_SPI0_CK</text>
<text x="97" y="37.5">[2]</text>
<text x="97" y="40.3">[2]</text>
<text x="148.5" y="40.7">L0503</text>
<text x="169.9" y="39.6">VCORE_PMU</text>
<text x="82.3" y="43.7">PWRAP_SPI0_MI</text>
<text x="97" y="43.1">[2]</text>
<text x="163.9" y="47.3">[1]</text>
<text x="170.7" y="47.9">VCORE_PMIC_FB</text>
<text x="90.9" y="53">C0507</text>
<text x="163.9" y="48.7">[1]</text>
<text x="170.7" y="49.3">GND_VCORE_FB</text>
<text x="10.6" y="56.3">VBAT</text>
<text x="87.4" y="58.5">GND</text>
<text x="150.1" y="55.1">C0545</text>
<text x="154.7" y="59.2">L0504</text>
<text x="164" y="54.9">VSYS_PMU</text>
<text x="169.1" y="65">C0518</text>
<text x="187.6" y="62">VPA_PMU</text>
<text x="168.4" y="70.4">GND</text>
<text x="169.1" y="71.7">L0505</text>
<text x="7.1" y="74.1">C0501</text>
<text x="151.8" y="77.2">C0556</text>
<text x="161.2" y="81.9">VM</text>
<text x="186.3" y="81">C0519</text>
<text x="90.6" y="89.5">R0502</text>
<text x="163.6" y="85.9">VTCXO_0_PMU</text>
<text x="179.9" y="88.8">VRF18_0_PMU</text>
<text x="191.7" y="84.5">GND</text>
<text x="22.8" y="93">C0502</text>
<text x="27.3" y="93">C0503</text>
<text x="31.8" y="93.1">C0504</text>
<text x="36" y="93.1">C0505</text>
<text x="40.9" y="93.1">C0506</text>
<text x="48.6" y="92.3">VBAT</text>
<text x="101.5" y="91">C0513</text>
<text x="180.6" y="91.6">VSIM1_PMU</text>
<text x="180.6" y="93">VSIM2_PMU</text>
<text x="100.8" y="96.5">GND</text>
<text x="180.5" y="97.2">VCN18_PMU</text>
<text x="180.5" y="98.6">VCN28_PMU</text>
<text x="180.5" y="100">VCN33_PMU</text>
<text x="196.3" y="103.9">VBUS33_PMU</text>
<text x="197.5" y="105.4">VIO28_PMU</text>
<text x="197.5" y="102.6">VIO18_PMU</text>
<text x="199" y="106.8">VBATREF</text>
<text x="55.7" y="113.6">C0508 C0509</text>
<text x="64.9" y="113.6">C0510</text>
<text x="69.1" y="113.6">C0511</text>
<text x="73.3" y="113.6">C0512</text>
<text x="78.3" y="113.6">C0514</text>
<text x="80.9" y="109.2">VSYS_PMU</text>
<text x="196.9" y="112.7">VMCH_PMU</text>
<text x="198" y="111.3">VMC_PMU</text>
<text x="199.3" y="108.2">VEFUSE</text>
<text x="84.9" y="119">VIO18_PMU</text>
<text x="194.2" y="114.1">VEMC_3V3_PMU</text>
<text x="195.2" y="118.3">VCAM_AF_PMU</text>
<text x="196.5" y="119.7">VCAMD_PMU</text>
<text x="196.6" y="116.9">VCAMA_PMU</text>
<text x="61.4" y="121.1">GND</text>
<text x="83.9" y="121.9">GND</text>
<text x="93.8" y="124.1">C0516</text>
<text x="100.8" y="125.4">GND</text>
<text x="195.2" y="121.1">VCAM_IO_PMU</text>
<text x="197.8" y="124">VGP1_PMU</text>
<text x="85.3" y="126.9">C0515</text>
<text x="93.8" y="131.1">C0517</text>
<text x="168.4" y="131.7">C0520</text>
<text x="174" y="131.7">C0521</text>
<text x="179.7" y="131.7">C0522</text>
<text x="185.3" y="131.7">C0523</text>
<text x="196.6" y="126.8">VSRAM_PMU</text>
<text x="91.6" y="136">GND</text>
<text x="161.3" y="136.1">VIBR_PMU</text>
<text x="197.9" y="135.2">VRTC</text>
<text x="93.1" y="141.6">GND</text>
<text x="149.4" y="140.9">C0524</text>
<text x="155" y="148.6">GND</text>
<text x="149.8" y="155.8">[5]</text>
<text x="201.5" y="152.8">C0525</text>
<text x="211" y="154.3">R0503</text>
<text x="147.6" y="161.4">R0506</text>
<text x="156.6" y="156.4">ENBB</text>
<text x="156.7" y="158.7">[15]</text>
<text x="163.6" y="159.2">32K_EN</text>
<text x="172.6" y="158.2" transform="rotate(-90 172.6 158.2)">R0504</text>
<text x="179" y="159.3">C0526</text>
<text x="180.7" y="157.8">X0501</text>
<text x="184.6" y="159.3">C0527</text>
<text x="191.7" y="156.8" transform="rotate(-90 191.7 156.8)">R0505</text>
<text x="200.8" y="158.5">GND</text>
<text x="204.3" y="161.4">C0528</text>
<text x="26.2" y="165.6" transform="rotate(-90 26.2 165.6)">HT0501</text>
<text x="26.6" y="166.8" transform="rotate(-90 26.6 166.8)">2</text>
<text x="30.4" y="165.6" transform="rotate(-90 30.4 165.6)">HT0502</text>
<text x="30.8" y="166.8" transform="rotate(-90 30.8 166.8)">2</text>
<text x="34.6" y="165.6" transform="rotate(-90 34.6 165.6)">HT0503</text>
<text x="35" y="166.8" transform="rotate(-90 35 166.8)">2</text>
<text x="39.5" y="165.6" transform="rotate(-90 39.5 165.6)">HT0504</text>
<text x="39.9" y="166.8" transform="rotate(-90 39.9 166.8)">2</text>
<text x="44.5" y="165.6" transform="rotate(-90 44.5 165.6)">HT0505</text>
<text x="44.9" y="166.8" transform="rotate(-90 44.9 166.8)">2</text>
<text x="156.9" y="165.7">[2]</text>
<text x="163.6" y="166.2">RTC32K1V8</text>
<text x="26.6" y="173.4" transform="rotate(-90 26.6 173.4)">1</text>
<text x="30.8" y="173.4" transform="rotate(-90 30.8 173.4)">1</text>
<text x="35" y="173.4" transform="rotate(-90 35 173.4)">1</text>
<text x="39.9" y="173.4" transform="rotate(-90 39.9 173.4)">1</text>
<text x="44.9" y="173.4" transform="rotate(-90 44.9 173.4)">1</text>
<text x="185.3" y="170.4">GND</text>
<text x="194.5" y="170.4">GND</text>
<text x="179.3" y="174.9">[15]</text>
<text x="186.9" y="175.4">PMU_32K</text>
<text x="235.4" y="178.1">SRCLKENA0</text>
<text x="247.2" y="177.1">[2,5]</text>
<text x="264.4" y="179.9">R0513</text>
<text x="264.4" y="176.2">R0512</text>
<text x="36.7" y="181.7">GND</text>
<text x="239" y="181.7">ENBB</text>
<text x="247.1" y="180.7">[5]</text>
<text x="275.6" y="180.7">[15]</text>
<text x="283.1" y="181.3">ENBB_6169</text>
<text x="103.6" y="207.1">GND</text>
<text x="150.8" y="204.3">GND</text>
</g>
<text font-size="1" x="105.7" y=".8">U0501-A</text>
</svg>
